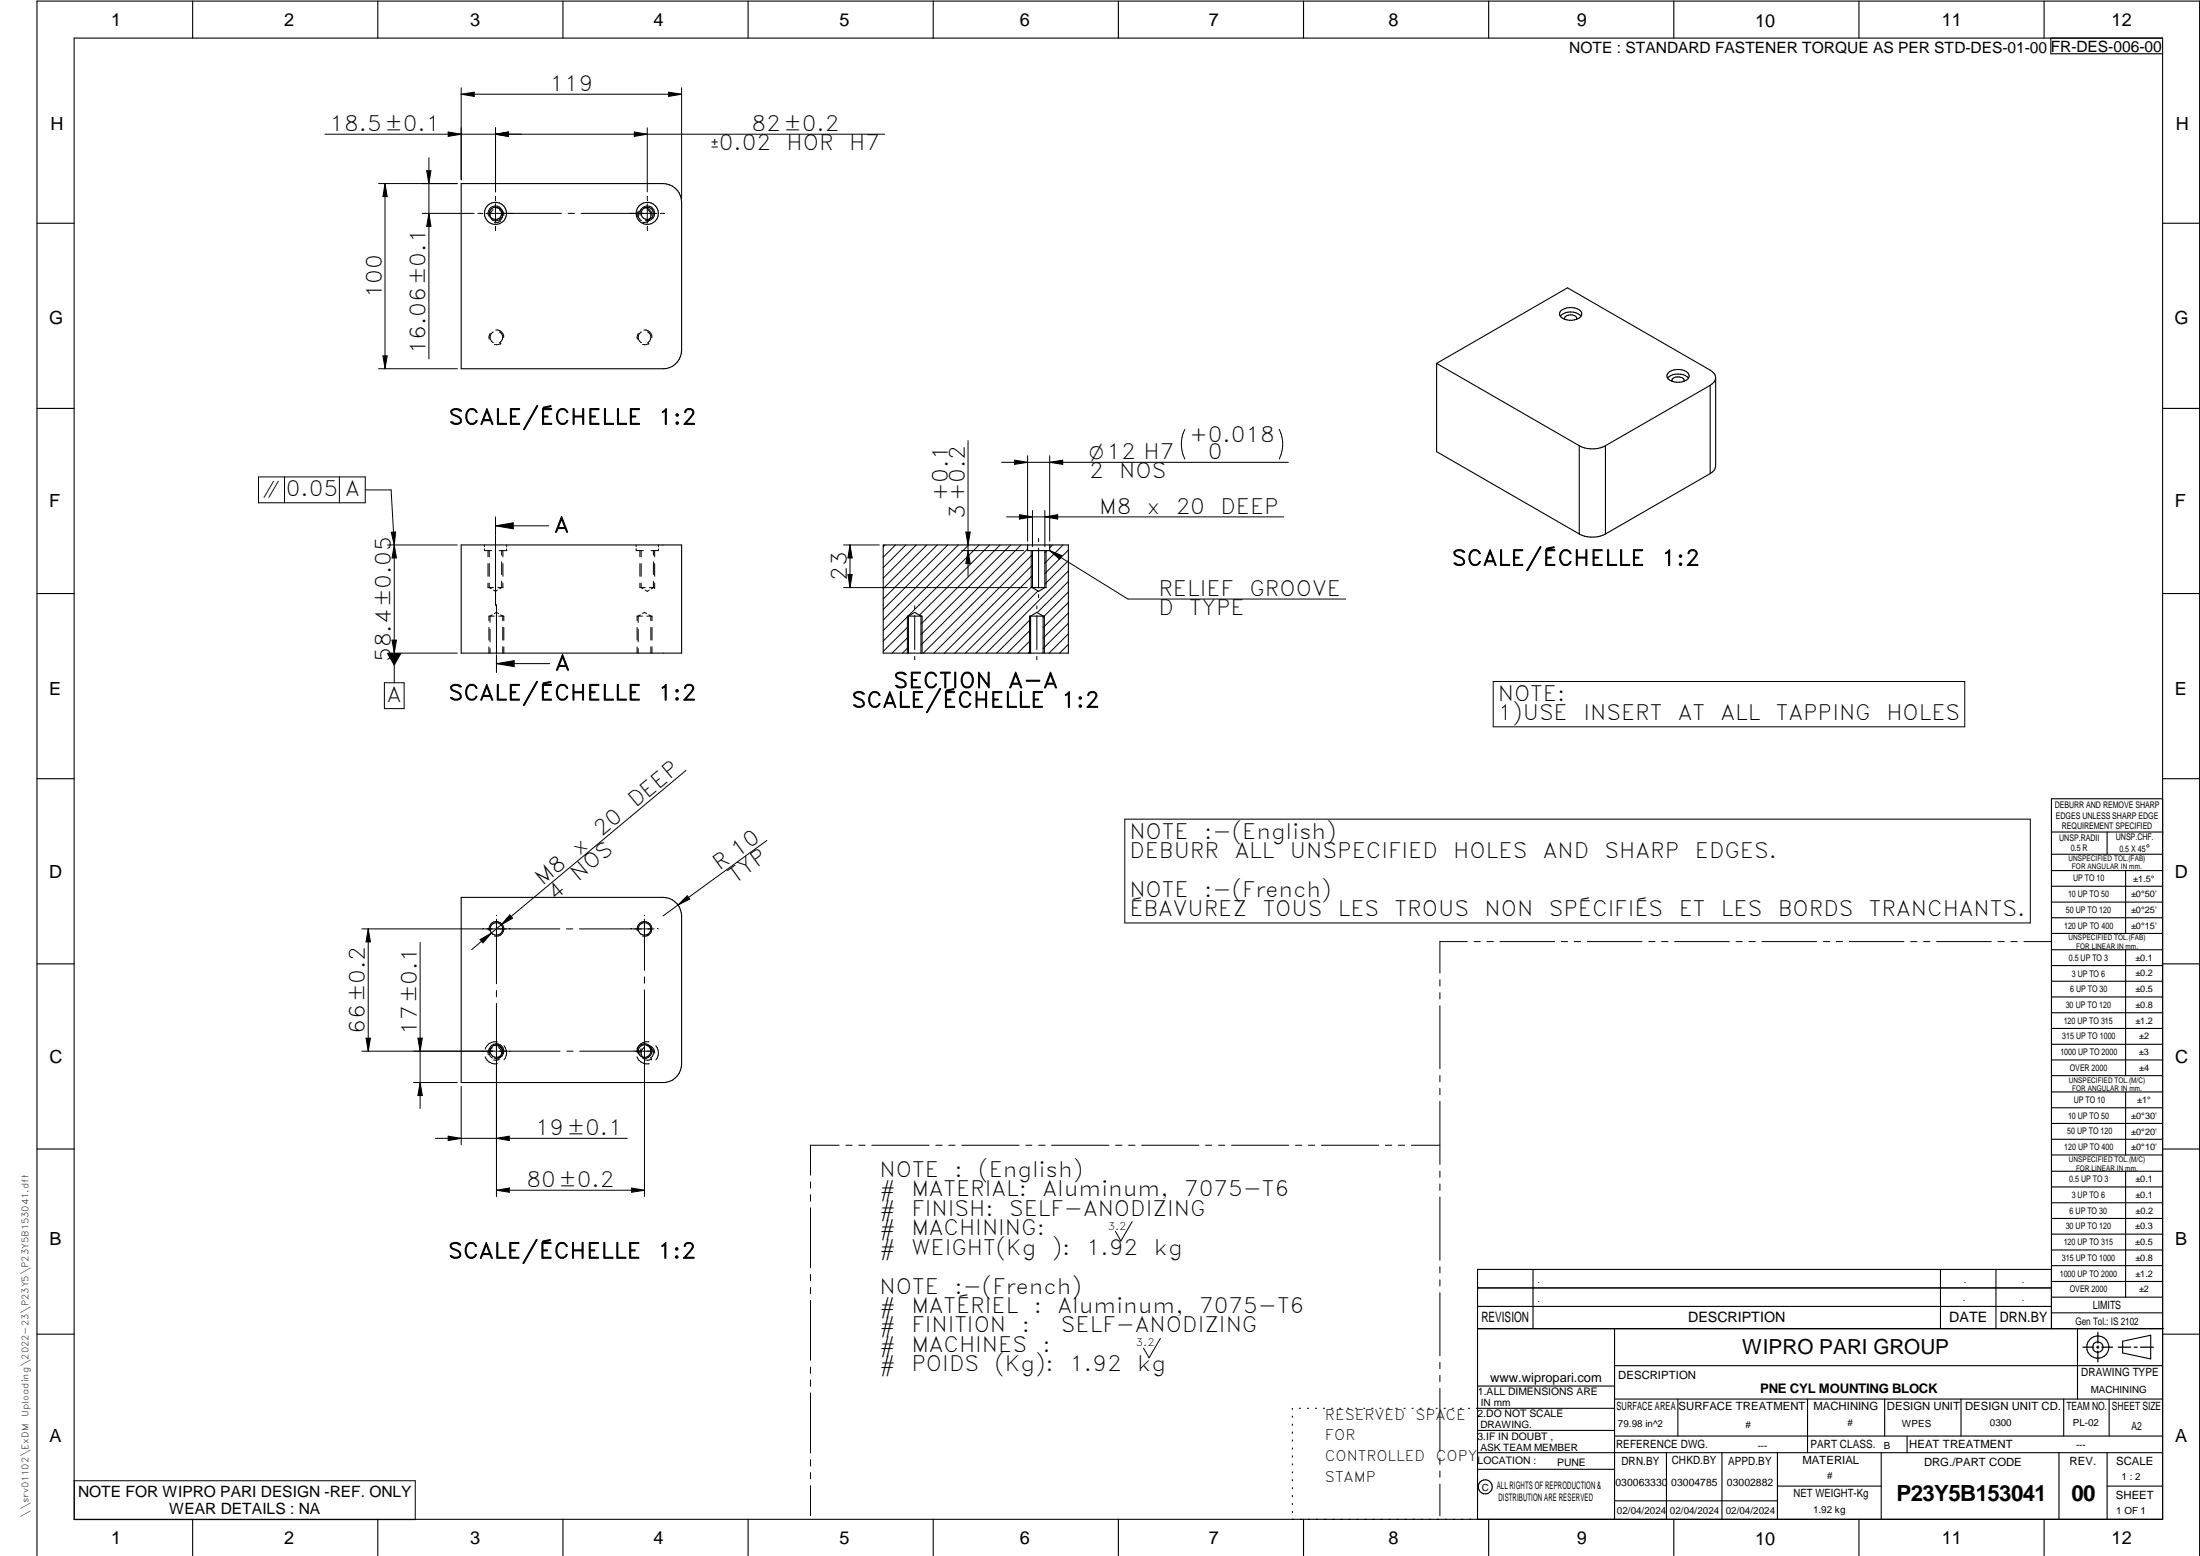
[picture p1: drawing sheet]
<svg xmlns="http://www.w3.org/2000/svg" width="594mm" height="420mm" viewBox="0 0 594 420" stroke-linecap="round" stroke-linejoin="round" font-family="sans-serif">
<g fill="none" stroke="#000" stroke-width=".3">
<path d="M20 10.3h564v400h-564zM52 .3v10M102 .3v10M152 .3v10M202 .3v10M252 .3v10M302 .3v10M352 .3v10M402 .3v10M452 .3v10M502 .3v10M552 .3v10"/>
<path d="M553.8 10.3v4.2h30.2M124.5 49.6h54.6a5.1 5.1 0 0 1 5 5v40a5 5 0 0 1-5 5h-54.6zM10 60.3h10M584 60.3h10M387.9 98.1l35.4-20.4 38.5 22.2a2.18 2.18 0 0 1 1.5 2.1 2.18 2.18 0 0 1-1.5 2.1M387.9 98.1v23.9l38.6 22.2M387.9 98.1l38.6 22.3M421.3 85.4a4 4 0 0 1 5.6 0M421.5 83.9a4.1 4.1 0 0 1 5.6 .4 1.76 1.76 0 0 1-1.9 2.1 3.9 3.9 0 0 1-4-1.2v-.9zM422.5 86.2a1.22 1.22 0 0 1 1.6-1.2 1.26 1.26 0 0 1 1.6 1.2M10 110.3h10M450.5 100.7a4 4 0 0 1 5.6 .4 1.43 1.43 0 0 1-1.3 1.8 3.9 3.9 0 0 1-4.6-1v-.8z"/>
<path d="M451.5 103a1.18 1.18 0 0 1 1.6-1.2h.5a1.03 1.03 0 0 1 1.1 1.2M455.9 102.1a4.1 4.1 0 0 0-5.6 0M461.8 104.1l-28.3 16.3M461.8 104.1v23.8M463.3 102v23.9a2.47 2.47 0 0 1-1.5 2M584 110.3h10M426.5 120.4v23.8M433.5 120.4a7.7 7.7 0 0 1-7 0M433.5 120.4v23.8M461.8 127.9l-28.3 16.3M124.5 147.2h59.6v29.2h-59.6zM238.5 147.2h50v29.2h-50z"/>
<path d="M277.5 147.2v1.5h6v-1.5M278.5 158.7h4M278.8 148.7v10l1.7 1 1.6-1v-10M426.5 144.2a7.7 7.7 0 0 0 7 0M10 160.3h10M245 166.4h4M245.3 176.4v-10l1.7-1 1.7 1v10M278 166.4h4M278.3 176.4v-10l1.7-1 1.7 1v10M584 160.3h10M10 210.3h10M584 215.7h-30v143.1"/>
<path d="M584 210.3h10M554 224.7h30M554 230.7h30M554 235.1h30M554 239.3h30M569 224.7v6M574 235.1v17M124.5 242.3h54.6a5.1 5.1 0 0 1 5 5v40a5 5 0 0 1-5 5h-54.6zM554 243.6h30M554 247.8h30M554 252.1h30M554 256.5h30"/>
<path d="M574 256.5v33.9M10 260.3h10M554 260.7h30M554 265h30M554 269.2h30M554 273.5h30M554 277.7h30M584 260.3h10M554 282h30M554 286.2h30M554 290.4h30M554 294.9h30"/>
<path d="M554 299.1h30M574 294.9v17M10 310.3h10M554 303.4h30M554 307.6h30M554 311.9h30M554 316.3h30M574 316.3v34M584 310.3h10M554 320.5h30M554 324.8h30M554 329h30"/>
<path d="M554 333.2h30M554 337.5h30M399 358.8h185.2M399 352.8h155M399 347.8h155M414 342.8v16M436 358.8v51.5M524 342.8v16M539 342.8v16M554 341.8h30M554 346h30M554 350.3h30"/>
<path d="M554 354.5h30M554 342.8h-155v67.5M561 358.8v19M10 360.3h10M399 374.3h37M436 377.8h148M453.1 377.8v10M488.1 377.8v14.5M508.9 377.8v10M529.5 377.8v10M557.3 377.8v10M569.5 377.8v10"/>
<path d="M573.2 362.2l7.6-1.6v6.3l-7.6-1.6zM584 368.8h-148M584 360.3h10M349 380.3v.3M349 382.4v.3M349 384.6v.3M349 386.7v.3M349 388.8v.3M349 391v.3M349 393.1v.3M349 395.3v.3M349 397.4v.3"/>
<path d="M349 399.5v.3M350.9 380.3h.2M353.1 380.3h.2M355.2 380.3h.3M357.4 380.3h.3M359.6 380.3h.3M361.7 380.3h.3M363.9 380.3h.3M366.1 380.3h.3M368.3 380.3h.2M370.4 380.3h.3M372.6 380.3h.3"/>
<path d="M374.8 380.3h.3M376.9 380.3h.4M379.1 380.3h.3M381.3 380.3h.3M383.4 380.3h.4M385.6 380.3h.3M387.8 380.3h.3M390 380.3h.3M392.2 380.3h.3M394.3 380.3h.3M396.5 380.3h.3M398.7 380.3h37.3"/>
<path d="M399 396.7h37M399 392.3h185M399 386.2h37M436 387.8h148M450 392.3v18M465 392.3v18M480 392.3v18M508 392.3v18M515 387.8v4.5M556 392.3v18M569 392.3v18M52 410.3v9.7"/>
<path d="M102 410.3v9.7M152 410.3v9.7M202 410.3v9.7M252 410.3v9.7M302 410.3v9.7M349 401.7v.3M349 403.8v.4M349 406v.3M349 408.1v.3M352 410.3v9.7M402 410.3v9.7M436 405.3h44"/>
<path d="M452 410.3v9.7M480 401.3h28M502 410.3v9.7M552 410.3v9.7M569 401.3h15M10 420v-419.7h584v419.7"/>
<circle cx="133.8" cy="57.6" r="1.66"/>
<circle cx="133.8" cy="57.6" r="3"/>
<circle cx="174.8" cy="57.6" r="1.66"/>
<circle cx="174.8" cy="57.6" r="3"/>
<circle cx="134.1" cy="250.8" r="1.7"/>
<circle cx="174.1" cy="250.8" r="1.7"/>
<circle cx="134" cy="283.8" r="1.71"/>
<circle cx="174.1" cy="283.8" r="1.71"/>
<circle cx="566.5" cy="363.7" r="1.39"/>
<circle cx="566.5" cy="363.8" r="3"/>
<circle cx="401.1" cy="401.5" r="1.9"/>
</g>
<g fill="none" stroke="#000" stroke-width=".27">
<path d="M87.8 36.2h151.1M121 35.6l3.5 .6-3.5 .6zM124.5 23.7v24.9M124.5 25.4l3.6-.5v1.1zM124.5 25.4h59.6M133.8 36.2l3.5-.6v1.2zM133.8 34.5v17.3M171.3 35.6l3.5 .6-3.5 .6zM174.8 34.5v17.3M180.5 24.9l3.6 .5-3.6 .6zM184.1 23.7v29.9M102.2 49.6h21.3"/>
<path d="M104 49.6v50M104 49.6l.6 3.5h-1.2zM114 57.6h14M115.2 46.1h1.2l-.6 3.5zM115.8 42.6v54.3M115.8 57.6l.6 3.5h-1.2zM129 57.6h.1M129.2 57.6h.9M131.2 57.6h20.4M131.9 58.1a2 2 0 0 1 1.8-2.5 2 2 0 0 1 2.1 2.2 2 2 0 0 1-2.5 1.8M132.4 57l-.4 1 .1 .6M133.2 56.6a1.66 1.66 0 0 0 0 3"/>
<path d="M133.8 53.1v.8M133.8 55v5.2M133.9 56.1a2.04 2.04 0 0 1 2.2 2.1M134.9 56.6a1.63 1.63 0 0 1 0 2.9M135.2 59.7l-.5 .3h-1.2M153.4 57.6h1.7M156.9 57.6h20.5M172.4 57l-.4 1 .1 .6M172.8 58.1a2.01 2.01 0 0 1 1.8-2.5 2.01 2.01 0 0 1 2.2 2.2 2.01 2.01 0 0 1-2.5 1.8M173.2 56.6a1.66 1.66 0 0 0 0 3M173.9 56.1a1.98 1.98 0 0 1 2.1 2.1M174.8 53.1v.8"/>
<path d="M174.8 55v5.2M174.9 56.6a1.63 1.63 0 0 1 0 2.9M175.2 59.7l-.5 .3h-1.2M178.5 57.6h.8M133.8 61.3v.8M174.8 61.3v.8M102.2 99.6h21.3M103.4 96.1h1.2l-.6 3.5zM132.4 90l-.4 1 .1 .6M133.2 89.7a1.63 1.63 0 0 0 0 2.8M133.9 89.1a1.92 1.92 0 0 1 2.1 2.1M134.9 89.6a1.66 1.66 0 0 1 0 2.9"/>
<path d="M135.2 92.7h.1M135.2 92.7l-.5 .3h-1.2M172.4 90l-.4 1 .1 .6M173.2 89.7a1.63 1.63 0 0 0 0 2.8M173.9 89.1a1.92 1.92 0 0 1 2.1 2.1M174.9 89.6a1.66 1.66 0 0 1 0 2.9M175.2 92.7l-.5 .3h-1.2M175.2 92.7h.1M261.4 119v36.7M319.9 115.9a9 9 0 0 0 0 8.1M345.4 115.9a9 9 0 0 1 0 8.1M69.8 128.8h28.8v7h-28.8z"/>
<path d="M76.8 128.8v7M91.6 128.8v7M98.6 132.3h7l.9 14.9M133.8 139.6v4.8M270.5 124.8h77.4M271.8 139.6h74.8M274 124.2l3.5 .6-3.5 .6zM275.3 139l3.5 .6-3.5 .6zM277.5 123.1v23M278.8 137.8v9.8M282.1 139.6l3.5-.6v1.2zM282.1 137.8v9.8"/>
<path d="M283.5 123.1v23M283.5 124.8l3.5-.6v1.2zM104.7 147.2h18.8M105.7 143.7l1.1-.1-.3 3.6zM106.5 147.2v37.2M106.5 147.2l.6 3.5h-1.2zM130.8 148.2v.5h2M130.8 147.2v.4M131.8 157.4l.1 1.3M131.8 148.7v1.7M131.8 152.2v3.4M132 158.7h1.3"/>
<path d="M132.1 148.7v1.7M132.1 152.2v3.4M132.1 157.4v1.3l.6 .3M133.8 144.6v18.8h.3v13.1M133.8 142h14.4M133.8 142l4.8-.8v1.6zM134.3 159.3l-.5 .4-.5-.4M134.4 158.7h1.2M135.5 148.7v1.2M135.5 151.7v3.5M135.5 157v1.7l-.6 .3M135.8 157.4l-.1 1.3"/>
<path d="M135.8 148.7v1.7M135.8 152.2v3.4M136.8 148.2v.5h-2M136.8 147.2v.5M171.8 148.2v.5h1.9M171.8 147.2v.4M172.8 157.4l.1 1.3M172.8 148.7v1.7M172.8 152.2v3.4M173 158.7h1.2M173.1 148.7v1.7M173.1 152.2v3.4"/>
<path d="M173.1 157.4v1.3l.5 .3M175.3 159.3l-.5 .4-.6-.4M175.4 158.7h1.2M176.4 148.7v1.2M176.4 151.7v3.5M176.4 157v1.7l-.5 .3M176.8 158.7h.1M176.8 148.7v1.7M176.8 152.2v3.4M176.8 157.4v1.3M177.8 148.2v.5h-2M177.8 147.2v.5"/>
<path d="M227.8 158.7h49.6M227.8 147.2h9.6M229 155.2h1.1l-.6 3.5zM229.5 147.2v11.5M229.5 147.2l.6 3.5h-1.1zM239 147.2l-.5 .4M241.8 147.2l-3.3 3.3M244.6 147.2l-6.1 6.1M247.4 147.2l-8.9 8.9M250.3 147.2l-11.8 11.8M253.1 147.2l-14.6 14.6M255.9 147.2l-17.4 17.4"/>
<path d="M258.8 147.2l-20.3 20.2M259.7 148.7h16.7M260.8 143.7h1.2l-.6 3.5zM261.4 148.7l.6 3.5h-1.2zM261.6 147.2l-23.1 23.1M264.4 147.2l-25.9 25.9M267.2 147.2l-18.9 18.9M270.1 147.2l-21.4 21.3M272.9 147.2l-24.2 24.2M275.7 147.2l-27 27M277.5 148.3l-28.2 28.1M278.5 148.7v10"/>
<path d="M278.8 158.2l-18.1 18.2M278.8 149.7l-26.6 26.7M278.8 152.6l-23.8 23.8M278.8 155.4l-21 21M280.3 159.6l-16.8 16.8M280.5 145.4v.9M280.5 148v10.8M282.5 148.7v10M282.7 148.7l-.6 .6M283.5 148.7l3.3 1.3-.7 1zM283.5 148.7l21.1 13.1h58.8M284.2 147.2l-.7 .7"/>
<path d="M287.1 147.2l-5 4.9M288.5 159.9l-6.8 6.8M288.5 148.5l-6.4 6.4M288.5 157l-8.4 8.4M288.5 151.4l-6.4 6.3M288.5 154.2l-22.2 22.2M104.7 176.4h18.8M105.9 172.8h1.2l-.6 3.6zM132 169.4v3.4M132 174.7v1.7M132.1 166.4l-.1 1.2M132.2 166.4h1.3"/>
<path d="M132.3 169.9v3.4M132.3 175.1v1.3M132.9 166l-.6 .4v1.7M133.5 165.7l.6-.3 .5 .3M134.1 176.8v4.8M134.1 179.2h14.4M134.1 179.2l4.7-.8v1.6zM134.7 166.4h1.1M135.2 166l.6 .4v1.2M135.8 169.4v3.4M135.8 174.7v1.7M136 166.4l.1 1.2"/>
<path d="M136.1 169.4v3.4M136.1 174.7v1.7M172 169.4v3.4M172 174.7v1.7M172.1 166.4l-.1 1.2M172.2 166.4h1.3M172.3 169.9v3.4M172.3 175.1v1.3M172.9 166l-.6 .4v1.7M173.5 165.7l.5-.3 .6 .3M174.7 166.4h1.1M175.2 166l.6 .4v1.2"/>
<path d="M175.8 169.4v3.4M175.8 174.7v1.7M176 166.4l.1 1.2M176.1 169.4v3.4M176.1 174.7v1.7M245 166.4v10M245.3 174.8l-1.6 1.6M245.3 169.1l-6.8 6.8M245.3 172l-4.4 4.4M247 163.6v.8M247 166.2v9.2M247 177.2v.9"/>
<path d="M249 166.4v10M278 166.4v10M278.3 167.2l-9.2 9.2M278.3 170.1l-6.3 6.3M278.3 172.9l-3.5 3.5M278.3 175.7l-.6 .7M280 163.6v.8M280 166.2v9.2M280 177.2v.9M280.5 160.5v.9M282 166.4v10M288.5 162.7l-6.8 6.8"/>
<path d="M288.5 174l-2.4 2.4M288.5 171.2l-5.2 5.2M288.5 165.5l-6.8 6.8M288.5 168.3l-6.8 6.8M103.8 184.4h5.3v6.9h-5.3zM403.2 184h127.4v12.3h-127.4zM185.2 208l-49.9 41.7M207.1 226.9l-28 20.4M303.7 221.2h244.6v28h-244.6zM99.4 250.8v33M99.4 250.8l.6 3.5h-1.2zM113.4 254.5v44.8"/>
<path d="M129.7 253.7l3.1-1.8-2.4 2.7zM132.1 251.3a2 2 0 0 1 1.8-2.4 2 2 0 0 1 2.1 2.2 2 2 0 0 1-2.5 1.7M134.1 248.2v17.4M135.3 249.7l-7.9 6.7M137.7 247.1l.7 .8-3.1 1.8zM151.2 250.8h-53.5M152.9 250.8h1.8M156.5 250.8h20.2M172.1 251.3a2 2 0 0 1 1.8-2.4 2 2 0 0 1 2.1 2.2 2 2 0 0 1-2.5 1.7M174 248.2v13.8M177.7 250.8h.1M185.6 241.9l.7 .9-3.2 1.6z"/>
<path d="M396.2 254.3h-7.4v8.5M398.1 254.3h1.6M401.5 254.3h1.8M405 254.3h14.8M421.6 254.3h1.7M425.1 254.3h1.7M428.6 254.3h14.8M445.2 254.3h1.7M448.7 254.3h1.7M452.2 254.3h14.8M468.8 254.3h1.7M472.3 254.3h1.7"/>
<path d="M475.8 254.3h14.8M492.4 254.3h1.7M495.8 254.3h1.8M499.4 254.3h14.7M516 254.3h1.6M519.4 254.3h1.8M522.9 254.3h14.8M539.5 254.3h1.7M543 254.3h1.7M546.5 254.3h7.4M134.1 267.5v1.7M134.1 270.9v15.6"/>
<path d="M174 263.8v1.7M174 267.3v55.8M388.8 264.5v1.8M388.8 268.1v1.6M388.8 271.6v17M98.8 280.3h1.2l-.6 3.5zM111.7 292.3h11.8M112.9 280.3h1.1l-.6 3.5zM113.4 292.3l.6 3.5h-1.1zM124.5 293.4v15.7M131 285.4a2.88 2.88 0 0 0 3.3 1.8M132.1 283.2l-.3 1 .1 .6"/>
<path d="M132.1 284.4a1.99 1.99 0 0 1 1.4-2.5 1.99 1.99 0 0 1 2.4 1.3 1.99 1.99 0 0 1-1.2 2.5M132.9 282.9a1.6 1.6 0 0 0 .1 2.8M133.6 282.3a1.98 1.98 0 0 1 2.2 2.1M134.1 286.6v36.5M134.3 281.3a2.86 2.86 0 0 0-3.3 2M134.6 282.9a1.63 1.63 0 0 1 .1 2.8M134.7 285.7l-1.2 .1M135 285.9l-.6 .3h-1.1M136.1 282.4a2.88 2.88 0 0 1 0 3.8M151.3 283.8h-53.6M153.1 283.8h1.7M156.5 283.8h20.2"/>
<path d="M172 285.4a2.96 2.96 0 0 0 3.3 1.8M172.1 284.4a2 2 0 0 1 1.8-2.6 2 2 0 0 1 2.1 2.2 2 2 0 0 1-2.5 1.8M173.1 283.2l-.2 .5-.1 1.1M173.9 282.9a1.6 1.6 0 0 0 .1 2.8M174.6 282.3a1.92 1.92 0 0 1 2.2 2.1M175.3 281.3a2.86 2.86 0 0 0-3.3 2M175.6 282.9a1.65 1.65 0 0 1 0 2.8M175.9 285.9l-.5 .3h-1.1M175.9 285.9h.1M177.1 282.4a2.95 2.95 0 0 1 0 3.8M388.8 290.4v1.7M388.8 293.9v1.7"/>
<path d="M388.8 297.4v17M117.6 307.4h51.8M121 306.8l3.5 .6-3.5 .6zM134.1 307.4l3.4-.6v1.2zM218.9 319.2v1.6M226.6 309.2h-7.7v8.1M228.4 309.2h1.7M231.9 309.2h1.7M235.4 309.2h15.5M252.7 309.2h1.7M256.2 309.2h1.7M259.7 309.2h15.5"/>
<path d="M277 309.2h1.7M280.5 309.2h1.7M284 309.2h15.5M301.2 309.2h1.8M304.8 309.2h1.7M308.3 309.2h15.5M325.5 309.2h1.7M329.1 309.2h1.6M332.6 309.2h15.4M349.8 309.2h1.7M353.3 309.2h1.7M356.8 309.2h15.5"/>
<path d="M374.1 309.2h1.7M377.6 309.2h1.7M381.1 309.2h7.7M388.8 316.2v1.7M388.8 319.7v1.7M134.1 321.4l3.4-.6v1.1zM134.1 321.4h39.9M170.6 320.8l3.4 .6-3.4 .5zM218.9 322.6v1.8M218.9 326.1v16.2M305.7 329.9l-3 5.2-1.5-2.6M388.8 323.2v17.1"/>
<path d="M218.9 344.1v1.8M218.9 347.6v1.7M218.9 351.2v16.1M388.8 342.1v1.6M388.8 345.6v1.7M388.8 349v17.1M218.9 369.1v1.7M218.9 372.6v1.8M218.9 376.1v16.2M313.3 361.4l-3 5.2-1.5-2.6M388.8 367.9v1.7M388.8 371.4v1.7"/>
<path d="M388.8 374.9v17M20.1 399.8h92v10.5h-92zM218.9 394.1v1.8M218.9 397.6v1.7M388.8 393.7v1.7M388.8 397.2v1.7M218.9 401.2v8.1M388.8 400.7v8.6"/>
</g>
<path d="M566.5 359.7v3M562.5 363.8h2.9M566.1 363.8h.7M566.5 363.4v.7M566.5 364.9v2.8M567.6 363.8h2.9M572 363.8h3.4M576.3 363.8h.8M578 363.8h3.5" fill="none" stroke="#000" stroke-width=".34"/>
<g fill="#000">
<path d="M121 35.6l3.5 .6-3.5 .6zM124.5 25.4l3.6-.5v1.1zM133.8 36.2l3.5-.6v1.2zM171.3 35.6l3.5 .6-3.5 .6zM180.5 24.9l3.6 .5-3.6 .6zM104 49.6l.6 3.5h-1.2zM115.2 46.1h1.2l-.6 3.5zM115.8 57.6l.6 3.5h-1.2zM103.4 96.1h1.2l-.6 3.5zM274 124.2l3.5 .6-3.5 .6zM275.3 139l3.5 .6-3.5 .6zM282.1 139.6l3.5-.6v1.2z"/>
<path d="M283.5 124.8l3.5-.6v1.2zM105.7 143.7l1.1-.1-.3 3.6zM106.5 147.2l.6 3.5h-1.2zM133.8 142l4.8-.8v1.6zM229.5 147.2l.6 3.5h-1.1zM229 155.2h1.1l-.6 3.5zM261.4 148.7l.6 3.5h-1.2zM260.8 143.7h1.2l-.6 3.5zM283.5 148.7l3.3 1.3-.7 1zM105.9 172.8h1.2l-.6 3.6zM104.4 176.4h4.1l-2 3.5zM134.1 179.2l4.7-.8v1.6z"/>
<path d="M99.4 250.8l.6 3.5h-1.2zM129.7 253.7l3.1-1.8-2.4 2.7zM137.7 247.1l.7 .8-3.1 1.8zM185.6 241.9l.7 .9-3.2 1.6zM98.8 280.3h1.2l-.6 3.5zM113.4 292.3l.6 3.5h-1.1zM112.9 280.3h1.1l-.6 3.5zM121 306.8l3.5 .6-3.5 .6zM134.1 307.4l3.4-.6v1.2zM134.1 321.4l3.4-.6v1.1zM170.6 320.8l3.4 .6-3.4 .5z"/>
</g>
<g font-size="6">
<text x="512.1" y="405.2">P23Y5B153041</text>
<text x="559.4" y="405.2">00</text>
</g>
<g font-size="5.7">
<text x="148.4" y="24.6">119</text>
<text x="89" y="35.3">18.5±0.1</text>
<text x="202.9" y="35.3">82±0.2</text>
<text x="212.4" y="40.6">HOR</text>
<text x="229.3" y="40.6">H7</text>
<text x="103.1" y="80.5" transform="rotate(-90 103.1 80.5)">100</text>
<text x="114.9" y="95.7" transform="rotate(-90 114.9 95.7)">16.06±0.1</text>
<text x="121.2" y="114.6">SCALE/ÉCHELLE</text>
<text x="177.7" y="114.6">1:2</text>
<text x="321.2" y="119.4">+0.018</text>
<text x="326.1" y="124">0</text>
<text x="294.1" y="129.2">2</text>
<text x="302.2" y="129.2">NOS</text>
<text x="77.2" y="134">0.05 A</text>
<text x="256" y="135.4" transform="rotate(-90 256 135.4)">+0.1</text>
<text x="149.6" y="143.7">A</text>
<text x="260.5" y="140" transform="rotate(-90 260.5 140)">3+0.2</text>
<text x="296.8" y="138.7">M8</text>
<text x="309.7" y="138.7">x</text>
<text x="317.5" y="138.7">20</text>
<text x="329.6" y="138.7">DEEP</text>
<text x="392" y="152.7">SCALE/ÉCHELLE</text>
<text x="448.6" y="152.7">1:2</text>
<text x="228.7" y="156.9" transform="rotate(-90 228.7 156.9)">23</text>
<text x="312.8" y="160.9">RELIEF</text>
<text x="337.4" y="160.9">GROOVE</text>
<text x="312.8" y="166.1">D</text>
<text x="321.1" y="166.1">TYPE</text>
<text x="105.6" y="178.7" transform="rotate(-90 105.6 178.7)">58.4±0.05</text>
<text x="149.9" y="181">A</text>
<text x="241.3" y="185.8">SECTION</text>
<text x="272.3" y="185.8">A-A</text>
<text x="104.5" y="189.6">A</text>
<text x="121.1" y="189.1">SCALE/ÉCHELLE</text>
<text x="177.6" y="189.1">1:2</text>
<text x="229.9" y="191">SCALE/ÉCHELLE</text>
<text x="286.5" y="191">1:2</text>
<text x="404.4" y="189.3">NOTE:</text>
<text x="404.4" y="194.5">1)USE</text>
<text x="427.6" y="194.5">INSERT</text>
<text x="453.1" y="194.5">AT</text>
<text x="464.6" y="194.5">ALL</text>
<text x="479.5" y="194.5">TAPPING</text>
<text x="509.4" y="194.5">HOLES</text>
<text x="171.7" y="218.3" transform="rotate(-40 171.7 218.3)">DEEP</text>
<text x="162.4" y="226.1" transform="rotate(-40 162.4 226.1)">20</text>
<text x="305" y="226.4">NOTE</text>
<text x="325.1" y="226.4">:-(English)</text>
<text x="156.4" y="231" transform="rotate(-40 156.4 231)">x</text>
<text x="305" y="231.7">DEBURR</text>
<text x="333.4" y="231.7">ALL</text>
<text x="348.3" y="231.7">UNSPECIFIED</text>
<text x="392.4" y="231.7">HOLES</text>
<text x="416.6" y="231.7">AND</text>
<text x="433.3" y="231.7">SHARP</text>
<text x="457.7" y="231.7">EDGES.</text>
<text x="146.5" y="239.3" transform="rotate(-40 146.5 239.3)">M8</text>
<text x="156.1" y="238.1" transform="rotate(-40 156.1 238.1)">NOS</text>
<text x="194.3" y="235.2" transform="rotate(-36 194.3 235.2)">R 10</text>
<text x="198.5" y="238.6" transform="rotate(-36 198.5 238.6)">TYP</text>
<text x="149.9" y="243.3" transform="rotate(-40 149.9 243.3)">4</text>
<text x="305" y="242.2">NOTE</text>
<text x="325.1" y="242.2">:-(French)</text>
<text x="305" y="247.4">ÉBAVUREZ</text>
<text x="341" y="247.4">TOUS</text>
<text x="361.3" y="247.4">LES</text>
<text x="376.6" y="247.4">TROUS</text>
<text x="400.9" y="247.4">NON</text>
<text x="418.2" y="247.4">SPÉCIFIÉS</text>
<text x="453.3" y="247.4">ET</text>
<text x="464.7" y="247.4">LES</text>
<text x="480.1" y="247.4">BORDS</text>
<text x="504.7" y="247.4">TRANCHANTS.</text>
<text x="98.5" y="279.2" transform="rotate(-90 98.5 279.2)">66±0.2</text>
<text x="112.6" y="279.5" transform="rotate(-90 112.6 279.5)">17±0.1</text>
<text x="144.5" y="306.5">19±0.1</text>
<text x="237.5" y="317.8">NOTE</text>
<text x="257.7" y="317.8">:</text>
<text x="264.1" y="317.8">(English)</text>
<text x="142.2" y="320.5">80±0.2</text>
<text x="237.5" y="323">#</text>
<text x="246.1" y="323">MATERIAL:</text>
<text x="281.5" y="323">Aluminum,</text>
<text x="319.8" y="323">7075-T6</text>
<text x="237.5" y="328.3">#</text>
<text x="246.1" y="328.3">FINISH:</text>
<text x="272.5" y="328.3">SELF-ANODIZING</text>
<text x="237.5" y="333.5">#</text>
<text x="246.1" y="333.5">MACHINING:</text>
<text x="121" y="339.8">SCALE/ÉCHELLE</text>
<text x="177.6" y="339.8">1:2</text>
<text x="237.5" y="338.8">#</text>
<text x="246.1" y="338.8">WEIGHT(Kg</text>
<text x="284" y="338.8">):</text>
<text x="293.3" y="338.8">1.92</text>
<text x="311.6" y="338.8">kg</text>
<text x="237.5" y="349.3">NOTE</text>
<text x="257.7" y="349.3">:-(French)</text>
<text x="237.5" y="354.5">#</text>
<text x="237.5" y="359.8">#</text>
<text x="246.1" y="359.8">FINITION</text>
<text x="246.1" y="354.5">MATÉRIEL</text>
<text x="275.9" y="359.8">:</text>
<text x="279.2" y="354.5">:</text>
<text x="285.6" y="354.5">Aluminum,</text>
<text x="286.5" y="359.8">SELF-ANODIZING</text>
<text x="323.8" y="354.5">7075-T6</text>
<text x="237.5" y="365">#</text>
<text x="246.1" y="365">MACHINES</text>
<text x="281.5" y="365">:</text>
<text x="237.5" y="370.3">#</text>
<text x="246.1" y="370.3">POIDS</text>
<text x="268.5" y="370.3">(Kg):</text>
<text x="288.8" y="370.3">1.92</text>
<text x="307.1" y="370.3">kg</text>
</g>
<text font-size="5.6" x="470.5" y="365.5">WIPRO PARI GROUP</text>
<g font-size="5.4">
<text x="191.9" y="40.6">u0.02</text>
<text x="294.1" y="124">O12 H7</text>
<text x="71.1" y="134">i</text>
</g>
<g font-size="4.9">
<text x="30" y="6.9">1</text>
<text x="76.7" y="6.9">2</text>
<text x="127" y="6.9">3</text>
<text x="176.5" y="6.9">4</text>
<text x="226.7" y="6.9">5</text>
<text x="275.4" y="6.9">6</text>
<text x="326.4" y="6.9">7</text>
<text x="375" y="6.9">8</text>
<text x="425.8" y="6.9">9</text>
<text x="473.9" y="7.3">10</text>
<text x="524.3" y="6.9">11</text>
<text x="570.2" y="6.9">12</text>
<text x="13.6" y="35.1">H</text>
<text x="587.6" y="35.1">H</text>
<text x="13.2" y="87.5">G</text>
<text x="587.2" y="87.5">G</text>
<text x="13.2" y="137">F</text>
<text x="587.2" y="137">F</text>
<text x="13.2" y="187.6">E</text>
<text x="587.2" y="187.6">E</text>
<text x="13.2" y="237">D</text>
<text x="587.2" y="237">D</text>
<text x="13.4" y="287.1">C</text>
<text x="587.4" y="287.1">C</text>
<text x="13.4" y="336.2">B</text>
<text x="587.4" y="336.2">B</text>
<text x="13.4" y="389.3">A</text>
<text x="587.4" y="389.3">A</text>
<text x="30" y="416.9">1</text>
<text x="76.7" y="416.9">2</text>
<text x="127" y="416.9">3</text>
<text x="176.5" y="416.9">4</text>
<text x="226.7" y="416.9">5</text>
<text x="275.4" y="416.9">6</text>
<text x="326.4" y="416.9">7</text>
<text x="375" y="416.9">8</text>
<text x="425.8" y="416.9">9</text>
<text x="473.9" y="417.3">10</text>
<text x="524.3" y="416.9">11</text>
<text x="570.2" y="416.9">12</text>
</g>
<g font-size="4.2">
<text x="423.7" y="14.3">NOTE : STANDARD FASTENER TORQUE AS PER STD-DES-01-00</text>
<text x="553.8" y="14">FR-DES-006-00</text>
<text x="21.1" y="404.3">NOTE FOR WIPRO PARI DESIGN -REF. ONLY</text>
<text x="45.7" y="408.8">WEAR DETAILS : NA</text>
</g>
<g font-size="3.9">
<text x="400" y="357.1">REVISION</text>
<text x="455.9" y="357.1">DESCRIPTION</text>
<text x="526.4" y="357.1">DATE</text>
<text x="540" y="357.1">DRN.BY</text>
<text x="357.8" y="383.3">RESERVED</text>
<text x="382.3" y="383.3">SPACE</text>
<text x="357.8" y="388.9">FOR</text>
<text x="357.8" y="394.5">CONTROLLED</text>
<text x="387.8" y="394.5">COPY</text>
<text x="357.8" y="400">STAMP</text>
</g>
<text font-size="3.6" x="475.3" y="376.1">PNE CYL MOUNTING BLOCK</text>
<text font-size="3.5" x="402.4" y="373.3">www.wipropari.com</text>
<g font-size="3.1">
<text x="565.1" y="353.5">LIMITS</text>
<text x="562" y="371.7">DRAWING TYPE</text>
<text x="437" y="372.3">DESCRIPTION</text>
<text x="436.5" y="380.8">SURFACE AREA</text>
<text x="453.3" y="380.8">SURFACE TREATMENT</text>
<text x="489.7" y="380.8">MACHINING</text>
<text x="509.5" y="380.8">DESIGN UNIT</text>
<text x="530.6" y="380.8">DESIGN UNIT CD.</text>
<text x="558" y="380.6">TEAM NO.</text>
<text x="570.3" y="380.7">SHEET SIZE</text>
<text x="575.6" y="386.1">A2</text>
<text x="436.4" y="391.1">REFERENCE DWG.</text>
<text x="437.8" y="395.5">DRN.BY</text>
<text x="451.4" y="395.4">CHKD.BY</text>
<text x="466.6" y="395.5">APPD.BY</text>
<text x="486.7" y="395.4">MATERIAL</text>
<text x="488.9" y="390.9">PART CLASS.</text>
<text x="515.6" y="390.9">HEAT TREATMENT</text>
<text x="519.6" y="395.9">DRG./PART CODE</text>
<text x="558.9" y="395.5">REV.</text>
<text x="571.4" y="395.6">SCALE</text>
<text x="484.3" y="404.2">NET WEIGHT-Kg</text>
<text x="571.4" y="404.7">SHEET</text>
</g>
<text font-size="3" x="579.5" y="230.1">°</text>
<g font-size="2.8">
<text x="299.1" y="332.1">3.2</text>
<text x="560.4" y="357.7">Gen Tol.: IS 2102</text>
<text x="306.7" y="363.6">3.2</text>
<text x="399.1" y="376.6">1.ALL DIMENSIONS ARE</text>
<text x="399" y="382.7">2.DO NOT SCALE</text>
<text x="399" y="388.7">3.IF IN DOUBT ,</text>
<text x="399" y="395.4">LOCATION :</text>
<text x="420.5" y="396">PUNE</text>
<text x="404.2" y="402">ALL RIGHTS OF REPRODUCTION &amp;</text>
<text x="436.2" y="401.2">030063330</text>
<text x="451.3" y="401.2">03004785</text>
<text x="466.3" y="401.2">03002882</text>
<text x="404.7" y="405.4">DISTRIBUTION ARE RESERVED</text>
</g>
<g font-size="2.7">
<text x="564.6" y="376.2">MACHINING</text>
<text x="399.9" y="379.7">IN mm</text>
<text x="399.7" y="385.7">DRAWING.</text>
<text x="436.9" y="385.4">79.98 in^2</text>
<text x="471.4" y="385.5">#</text>
<text x="498.9" y="385">#</text>
<text x="513.6" y="385.3">WPES</text>
<text x="537.3" y="385.1">0300</text>
<text x="559.7" y="385.1">PL-02</text>
<text x="399.7" y="391.8">ASK TEAM MEMBER</text>
<text x="474.6" y="391.2">---</text>
<text x="508.7" y="391.2">B</text>
<text x="560.6" y="391.1">---</text>
<text x="493.4" y="399.5">#</text>
<text x="572.8" y="399.7">1 : 2</text>
<text x="400.1" y="402.5">C</text>
<text x="436.6" y="408.7">02/04/2024</text>
<text x="450.9" y="408.8">02/04/2024</text>
<text x="466" y="408.9">02/04/2024</text>
<text x="489.6" y="408.5">1.92 kg</text>
<text x="571.4" y="408.7">1 OF 1</text>
</g>
<g font-size="2.5">
<text x="554.9" y="218.3">DEBURR AND REMOVE SHARP</text>
<text x="555.2" y="221">EDGES UNLESS SHARP EDGE</text>
<text x="556.1" y="227.1">UNSP.RADII</text>
<text x="556.8" y="223.8">REQUIREMENT SPECIFIED</text>
<text x="571.4" y="226.9">UNSP.CHF.</text>
<text x="559.2" y="229.9">0.5 R</text>
<text x="572.3" y="230.1">0.5 X 45</text>
<text x="559.8" y="238">UP TO 10</text>
<text x="576.1" y="238.1">±1.5°</text>
<text x="558.5" y="242.2">10 UP TO 50</text>
<text x="575.5" y="242.3">±0°50'</text>
<text x="557.4" y="250.7">120 UP TO 400</text>
<text x="557.9" y="246.5">50 UP TO 120</text>
<text x="575.5" y="250.7">±0°15'</text>
<text x="575.5" y="246.5">±0°25'</text>
<text x="558.7" y="259.4">0.5 UP TO 3</text>
<text x="559.5" y="263.7">3 UP TO 6</text>
<text x="576.6" y="263.6">±0.2</text>
<text x="576.6" y="259.4">±0.1</text>
<text x="559" y="267.9">6 UP TO 30</text>
<text x="576.6" y="267.9">±0.5</text>
<text x="557.8" y="272.2">30 UP TO 120</text>
<text x="576.6" y="272.2">±0.8</text>
<text x="556.9" y="280.7">315 UP TO 1000</text>
<text x="557.3" y="276.4">120 UP TO 315</text>
<text x="576.6" y="276.4">±1.2</text>
<text x="577.7" y="280.7">±2</text>
<text x="556.4" y="284.9">1000 UP TO 2000</text>
<text x="577.6" y="284.9">±3</text>
<text x="558.9" y="289.2">OVER 2000</text>
<text x="577.7" y="289.3">±4</text>
<text x="560" y="297.9">UP TO 10</text>
<text x="577.1" y="297.9">±1°</text>
<text x="558.5" y="302.1">10 UP TO 50</text>
<text x="575.5" y="302.1">±0°30'</text>
<text x="557.4" y="310.6">120 UP TO 400</text>
<text x="558.2" y="306.3">50 UP TO 120</text>
<text x="575.5" y="310.6">±0°10'</text>
<text x="575.5" y="306.4">±0°20'</text>
<text x="558.8" y="319.2">0.5 UP TO 3</text>
<text x="559.4" y="323.4">3 UP TO 6</text>
<text x="576.6" y="319.2">±0.1</text>
<text x="576.6" y="323.5">±0.1</text>
<text x="558.9" y="327.7">6 UP TO 30</text>
<text x="576.7" y="327.7">±0.2</text>
<text x="557.8" y="332">30 UP TO 120</text>
<text x="576.6" y="332">±0.3</text>
<text x="556.8" y="340.5">315 UP TO 1000</text>
<text x="557.3" y="336.3">120 UP TO 315</text>
<text x="576.6" y="336.3">±0.5</text>
<text x="576.6" y="340.5">±0.8</text>
<text x="415.2" y="346.4">.</text>
<text x="530.3" y="346.5">.</text>
<text x="545.9" y="346.4">.</text>
<text x="556.2" y="344.7">1000 UP TO 2000</text>
<text x="576.6" y="344.7">±1.2</text>
<text x="415.2" y="351.5">.</text>
<text x="530" y="351.3">.</text>
<text x="545.9" y="351.4">.</text>
<text x="558.9" y="349">OVER 2000</text>
<text x="577.6" y="349">±2</text>
</g>
<g font-size="2.4">
<text x="7.7" y="382.7" transform="rotate(-90 7.7 382.7)">Uploading\2022-23\P23Y5\P23Y5B153041.dft</text>
<text x="7.7" y="409.8" transform="rotate(-90 7.7 409.8)">\\srv01102\ExDM</text>
</g>
<g font-size="2.1">
<text x="558.5" y="232.4">UNSPECIFIED TOL.(FAB)</text>
<text x="559.5" y="234.7">FOR ANGULAR IN mm.</text>
<text x="558.6" y="253.9">UNSPECIFIED TOL.(FAB)</text>
<text x="560.7" y="256.3">FOR LINEAR IN mm.</text>
<text x="558.7" y="292.3">UNSPECIFIED TOL.(M/C)</text>
<text x="559.6" y="294.7">FOR ANGULAR IN mm.</text>
<text x="558.7" y="313.7">UNSPECIFIED TOL.(M/C)</text>
<text x="560.6" y="316.1">FOR LINEAR IN mm.</text>
</g>
</svg>
